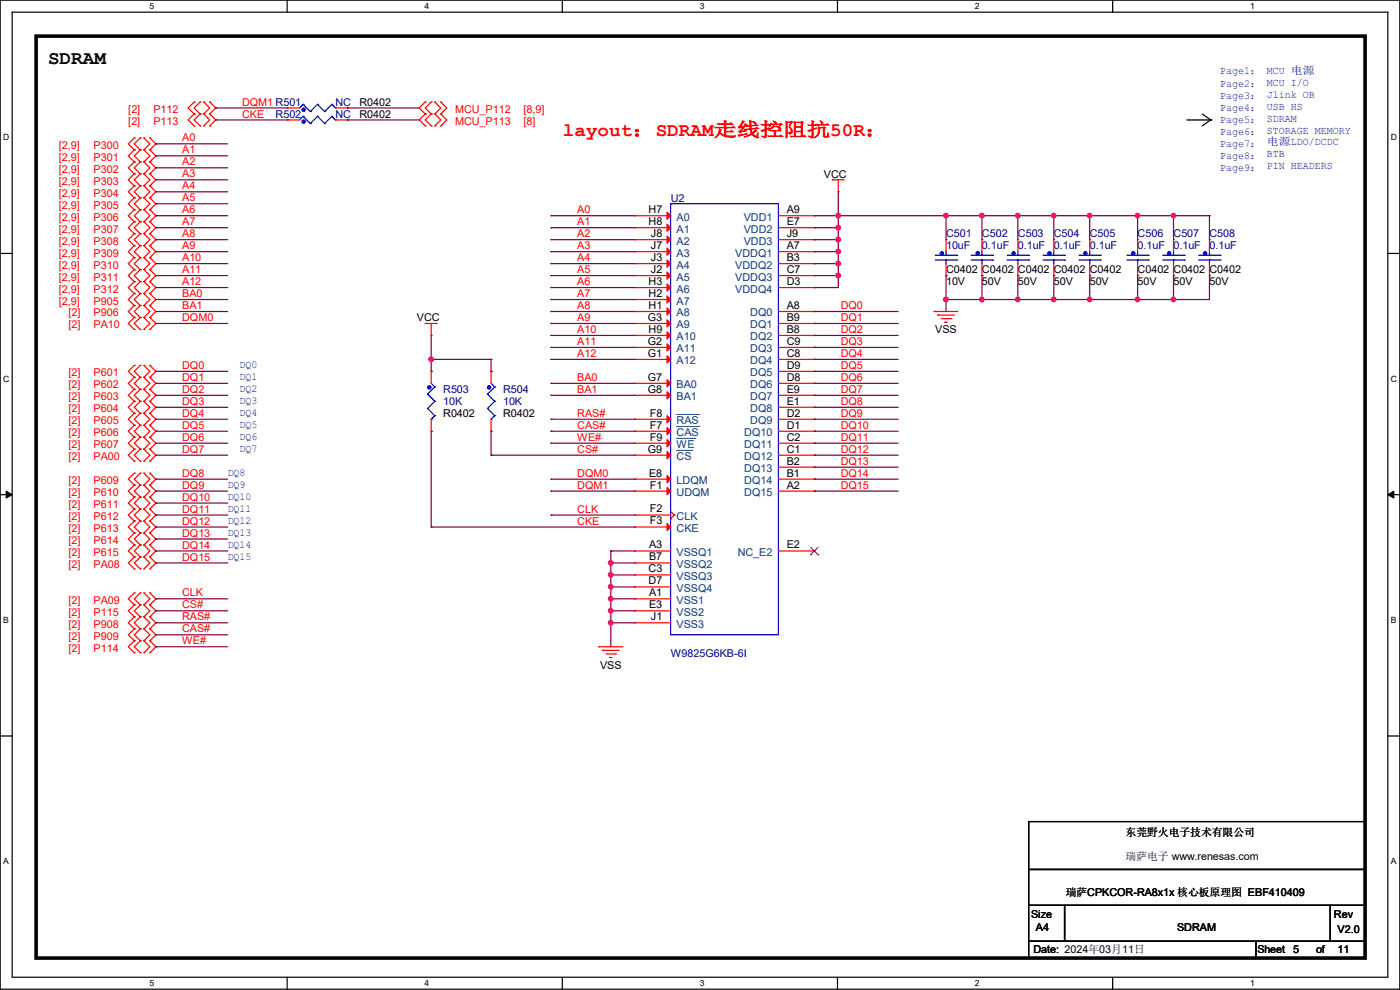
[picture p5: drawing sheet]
<svg xmlns="http://www.w3.org/2000/svg" width="297mm" height="210mm" viewBox="0 0 297 210" stroke-linecap="round" stroke-linejoin="round" font-family="sans-serif">
<path d="M0 0h297v209.8h-297zM2.6 2.6h291.8v204.7h-291.8z" fill="none" stroke="#000" stroke-width=".25"/>
<g fill="#fff">
<path d="M31.7 .3h1v2h-1z"/>
<path d="M31.7 207.6h1v1.9h-1z"/>
</g>
<path d="M60.9 0v2.6M60.9 207.3v2.5" fill="none" stroke="#000" stroke-width=".25"/>
<g fill="#fff">
<path d="M90.1 .3h1v2h-1z"/>
<path d="M90.1 207.6h1v1.9h-1z"/>
</g>
<path d="M119.3 0v2.6M119.3 207.3v2.5" fill="none" stroke="#000" stroke-width=".25"/>
<g fill="#fff">
<path d="M148.5 .3h.9v2h-.9z"/>
<path d="M148.5 207.6h.9v1.9h-.9z"/>
</g>
<path d="M177.7 0v2.6M177.7 207.3v2.5" fill="none" stroke="#000" stroke-width=".25"/>
<g fill="#fff">
<path d="M206.8 .3h1v2h-1z"/>
<path d="M206.8 207.6h1v1.9h-1z"/>
</g>
<path d="M236.1 0v2.6M236.1 207.3v2.5" fill="none" stroke="#000" stroke-width=".25"/>
<g fill="#fff">
<path d="M265.2 .3h1v2h-1z"/>
<path d="M265.2 207.6h1v1.9h-1z"/>
<path d="M.7 28.2h1.2v1.9h-1.2z"/>
<path d="M295.1 28.2h1.2v1.9h-1.2z"/>
<path d="M.7 79.3h1.2v2h-1.2z"/>
<path d="M295.1 79.3h1.2v2h-1.2z"/>
</g>
<path d="M0 53.8h2.6M294.4 53.8h2.6" fill="none" stroke="#000" stroke-width=".25"/>
<g fill="#fff">
<path d="M.7 130.5h1.2v2h-1.2z"/>
<path d="M295.1 130.5h1.1v2h-1.1z"/>
</g>
<path d="M0 104.9h2.6M294.4 104.9h2.6" fill="none" stroke="#000" stroke-width=".25"/>
<path d="M1.3 104.2l1.3 .7-1.3 .8zM294.4 104.9l1.3-.7v1.5z" fill="#000" stroke="#000" stroke-width=".21"/>
<g fill="#fff">
<path d="M.7 181.7h1.2v2h-1.2z"/>
<path d="M295.1 181.7h1.1v2h-1.1z"/>
</g>
<g fill="none" stroke="#000" stroke-width=".25">
<path d="M251.8 25.4h5M255.1 24.2l1.7 1.2M256.8 25.4h.1M256.8 25.4l-1.7 1.3M0 156.1h2.6M294.4 156.1h2.6M218.2 174.3h71.4v10.1h-71.4zM218.2 184.4h71.4v7.7h-71.4zM218.2 192.1h7.6v7.6h-7.6zM218.2 199.7h48.3v3.5h-48.3zM225.8 192.1h56.4v7.6h-56.4zM266.5 199.7h23.1v3.5h-23.1z"/>
<path d="M282.2 192.1h7.4v7.6h-7.4z"/>
</g>
<path d="M7.7 7.7h281.9v195.5h-281.9z" fill="none" stroke="#000" stroke-width=".76"/>
<g fill="none" stroke="#f00" stroke-width=".25">
<path d="M28.5 31.8h.1M28.5 34.3h.1M28.5 36.9h.1M28.5 39.4h.1M28.5 29.3h.1M28.5 31.8l-1.3 1.3 1.3 1.2M28.5 34.3l-1.3 1.3 1.3 1.3M28.5 36.9l-1.3 1.2 1.3 1.3M28.5 39.4l-1.3 1.3 1.3 1.3M28.5 29.3l-1.3 1.2 1.3 1.3M29.8 34.3h.1M29.8 31.8h.1"/>
<path d="M29.8 36.9h.1M29.8 39.4h.1M29.8 29.3h.1M29.8 31.8l-1.3 1.3 1.3 1.2M29.8 34.3l-1.3 1.3 1.3 1.3M29.8 36.9l-1.3 1.2 1.3 1.3M29.8 39.4l-1.3 1.3 1.3 1.3M29.8 29.3l-1.3 1.2 1.3 1.3M30.5 34.3h.1M30.5 31.8h.1M30.5 36.9h.1M30.5 39.4h.1"/>
<path d="M30.5 29.3h.1M30.5 31.8l1.3 1.3-1.3 1.2M30.5 34.3l1.3 1.3-1.3 1.3M30.5 36.9l1.3 1.2-1.3 1.3M30.5 39.4l1.3 1.3-1.3 1.3M30.5 29.3l1.3 1.2-1.3 1.3M31.8 31.8h.1M31.8 34.3h.1M31.8 36.9h.1M31.8 39.4h.1M31.8 29.3h.1M31.8 31.8l1.3 1.3-1.3 1.2"/>
<path d="M31.8 34.3l1.3 1.3-1.3 1.3M31.8 36.9l1.3 1.2-1.3 1.3M31.8 39.4l1.3 1.3-1.3 1.3M31.8 29.3l1.3 1.2-1.3 1.3M41.2 24.2h.1M41.2 26.7h.1M41.2 21.6h.1M41.2 21.6l-1.3 1.3 1.3 1.3M41.2 24.2l-1.3 1.2 1.3 1.3M42.5 26.7h.1M42.5 24.2h.1M42.5 21.6h.1"/>
<path d="M42.5 24.2l-1.3 1.2 1.3 1.3M42.5 21.6l-1.3 1.3 1.3 1.3M43.2 26.7h.1M43.2 24.2h.1M43.2 21.6h.1M43.2 21.6l1.3 1.3-1.3 1.3M43.2 24.2l1.3 1.2-1.3 1.3M44.5 24.2h.1M44.5 26.7h.1M44.5 21.6h.1M44.5 24.2l1.3 1.2-1.3 1.3M44.5 21.6l1.3 1.3-1.3 1.3"/>
<path d="M61 25.4h.1M61 22.9h.1M61 25.4h2.5M61 22.9h2.5M71.2 25.4h2.5M71.2 22.9h2.5M73.7 25.4h.1M73.7 22.9h.1M90.2 24.2h.1M90.2 26.7h.1M90.2 21.6h.1M90.2 21.6l-1.3 1.3 1.3 1.3"/>
<path d="M90.2 24.2l-1.3 1.2 1.3 1.3M91.5 26.7h.1M91.5 24.2h.1M91.5 21.6h.1M91.5 21.6l-1.3 1.3 1.3 1.3M91.5 24.2l-1.3 1.2 1.3 1.3M92.2 26.7h.1M92.2 24.2h.1M92.2 21.6h.1M92.2 24.2l1.3 1.2-1.3 1.3M92.2 21.6l1.3 1.3-1.3 1.3M93.5 24.2h.1"/>
<path d="M93.5 26.7h.1M93.5 21.6h.1M93.5 24.2l1.3 1.2-1.3 1.3M93.5 21.6l1.3 1.3-1.3 1.3M176.6 38.1h.1M176.6 38.1h2.5M177.8 38.1v2.6M28.5 42h.1M28.5 44.5h.1M28.5 47h.1M28.5 49.6h.1M28.5 52.1h.1"/>
<path d="M28.5 54.7h.1M28.5 57.2h.1M28.5 59.7h.1M28.5 42l-1.3 1.2 1.3 1.3M28.5 44.5l-1.3 1.3 1.3 1.2M28.5 47l-1.3 1.3 1.3 1.3M28.5 49.6l-1.3 1.2 1.3 1.3M28.5 52.1l-1.3 1.3 1.3 1.3M28.5 54.7l-1.3 1.2 1.3 1.3M28.5 57.2l-1.3 1.3 1.3 1.2M28.5 59.7l-1.3 1.3 1.3 1.3M29.8 42h.1"/>
<path d="M29.8 44.5h.1M29.8 47h.1M29.8 49.6h.1M29.8 52.1h.1M29.8 54.7h.1M29.8 57.2h.1M29.8 59.7h.1M29.8 42l-1.3 1.2 1.3 1.3M29.8 44.5l-1.3 1.3 1.3 1.2M29.8 47l-1.3 1.3 1.3 1.3M29.8 49.6l-1.3 1.2 1.3 1.3M29.8 52.1l-1.3 1.3 1.3 1.3"/>
<path d="M29.8 54.7l-1.3 1.2 1.3 1.3M29.8 57.2l-1.3 1.3 1.3 1.2M29.8 59.7l-1.3 1.3 1.3 1.3M30.5 42h.1M30.5 44.5h.1M30.5 47h.1M30.5 49.6h.1M30.5 52.1h.1M30.5 54.7h.1M30.5 57.2h.1M30.5 59.7h.1M30.5 42l1.3 1.2-1.3 1.3"/>
<path d="M30.5 44.5l1.3 1.3-1.3 1.2M30.5 47l1.3 1.3-1.3 1.3M30.5 49.6l1.3 1.2-1.3 1.3M30.5 52.1l1.3 1.3-1.3 1.3M30.5 54.7l1.3 1.2-1.3 1.3M30.5 57.2l1.3 1.3-1.3 1.2M30.5 59.7l1.3 1.3-1.3 1.3M31.8 42h.1M31.8 44.5h.1M31.8 47h.1M31.8 49.6h.1M31.8 52.1h.1"/>
<path d="M31.8 54.7h.1M31.8 57.2h.1M31.8 59.7h.1M31.8 42l1.3 1.2-1.3 1.3M31.8 44.5l1.3 1.3-1.3 1.2M31.8 47l1.3 1.3-1.3 1.3M31.8 49.6l1.3 1.2-1.3 1.3M31.8 52.1l1.3 1.3-1.3 1.3M31.8 54.7l1.3 1.2-1.3 1.3M31.8 57.2l1.3 1.3-1.3 1.2M31.8 59.7l1.3 1.3-1.3 1.3M134.7 45.8h.1"/>
<path d="M134.7 48.3h.1M134.7 50.8h.1M134.7 55.9h.1M134.7 58.5h.1M134.7 53.4h.1M134.7 55.9h7.6M134.7 53.4h7.6M134.7 58.5h7.6M134.7 45.8h7.6M134.7 48.3h7.6M134.7 50.8h7.6M165.1 55.9h7.7"/>
<path d="M165.1 53.4h7.7M165.1 58.5h7.7M165.1 45.8h7.7M165.1 48.3h7.7M165.1 50.8h7.7M172.8 55.9h.1M172.8 53.4h.1M172.8 58.5h.1M172.8 50.8h.1M172.8 48.3h.1M172.8 45.8h.1M177.8 40.7h.1"/>
<path d="M200.7 50.8h.1M200.7 58.5h.1M200.7 50.8v2.6M200.7 55.9v2.6M208.3 50.8h.1M208.3 58.5h.1M208.3 50.8v2.6M208.3 55.9v2.6M215.9 50.8h.1M215.9 58.5h.1M215.9 50.8v2.6M215.9 55.9v2.6"/>
<path d="M223.6 50.8h.1M223.6 58.5h.1M223.6 50.8v2.6M223.6 55.9v2.6M231.2 50.8h.1M231.2 58.5h.1M231.2 50.8v2.6M231.2 55.9v2.6M241.3 50.8h.1M241.3 58.5h.1M241.3 50.8v2.6M241.3 55.9v2.6"/>
<path d="M249 50.8h.1M249 58.5h.1M249 50.8v2.6M249 55.9v2.6M256.6 50.8h.1M256.6 58.5h.1M256.6 50.8v2.6M256.6 55.9v2.6M28.5 62.3h.1M28.5 64.8h.1M28.5 67.4h.1M28.5 69.9h.1"/>
<path d="M28.5 77.5h.1M28.5 62.3l-1.3 1.2 1.3 1.3M28.5 64.8l-1.3 1.3 1.3 1.3M28.5 67.4l-1.3 1.2 1.3 1.3M28.5 77.5l-1.3 1.3 1.3 1.3M29.8 64.8h.1M29.8 62.3h.1M29.8 67.4h.1M29.8 69.9h.1M29.8 77.5h.1M29.8 62.3l-1.3 1.2 1.3 1.3M29.8 64.8l-1.3 1.3 1.3 1.3"/>
<path d="M29.8 67.4l-1.3 1.2 1.3 1.3M29.8 77.5l-1.3 1.3 1.3 1.3M30.5 64.8h.1M30.5 62.3h.1M30.5 67.4h.1M30.5 69.9h.1M30.5 77.5h.1M30.5 62.3l1.3 1.2-1.3 1.3M30.5 64.8l1.3 1.3-1.3 1.3M30.5 67.4l1.3 1.2-1.3 1.3M30.5 77.5l1.3 1.3-1.3 1.3M31.8 62.3h.1"/>
<path d="M31.8 64.8h.1M31.8 67.4h.1M31.8 69.9h.1M31.8 77.5h.1M31.8 62.3l1.3 1.2-1.3 1.3M31.8 64.8l1.3 1.3-1.3 1.3M31.8 67.4l1.3 1.2-1.3 1.3M31.8 77.5l1.3 1.3-1.3 1.3M90.2 68.6h.1M90.2 68.6h2.6M91.5 71.2h.1M91.5 78.8h.1"/>
<path d="M91.5 68.6v2.6M91.5 78.8v2.5M104.2 78.8h.1M104.2 78.8v2.5M134.7 68.6h.1M134.7 66.1h.1M134.7 61h.1M134.7 63.5h.1M134.7 76.2h.1M134.7 71.2h.1M134.7 73.7h.1M134.7 66.1h7.6"/>
<path d="M134.7 68.6h7.6M134.7 61h7.6M134.7 63.5h7.6M134.7 76.2h7.6M134.7 71.2h7.6M134.7 73.7h7.6M165.1 66.1h7.7M165.1 68.6h7.7M165.1 61h7.7M165.1 76.2h7.7M165.1 71.2h7.7M165.1 73.7h7.7"/>
<path d="M165.1 78.8h7.7M172.8 61h.1M172.8 66.1h.1M172.8 68.6h.1M172.8 71.2h.1M172.8 73.7h.1M172.8 76.2h.1M172.8 78.8h.1M198.2 66.1h.1M198.2 66.1h5M198.9 66.8h.1M198.9 66.8h3.6"/>
<path d="M199.7 67.6h2M200.4 68.4h.1M200.4 68.4h.6M201.7 67.6h.1M28.5 80.1h.1M28.5 95.3h.1M28.5 97.8h.1M28.5 82.6h.1M28.5 85.1h.1M28.5 87.7h.1M28.5 90.2h.1M28.5 92.8h.1"/>
<path d="M28.5 95.3l-1.3 1.3 1.3 1.2M28.5 80.1l-1.3 1.2 1.3 1.3M28.5 82.6l-1.3 1.3 1.3 1.2M28.5 85.1l-1.3 1.3 1.3 1.3M28.5 87.7l-1.3 1.2 1.3 1.3M28.5 90.2l-1.3 1.3 1.3 1.3M28.5 92.8l-1.3 1.2 1.3 1.3M29.8 80.1h.1M29.8 97.8h.1M29.8 95.3h.1M29.8 82.6h.1M29.8 85.1h.1"/>
<path d="M29.8 87.7h.1M29.8 90.2h.1M29.8 92.8h.1M29.8 95.3l-1.3 1.3 1.3 1.2M29.8 80.1l-1.3 1.2 1.3 1.3M29.8 82.6l-1.3 1.3 1.3 1.2M29.8 85.1l-1.3 1.3 1.3 1.3M29.8 87.7l-1.3 1.2 1.3 1.3M29.8 90.2l-1.3 1.3 1.3 1.3M29.8 92.8l-1.3 1.2 1.3 1.3M30.5 80.1h.1M30.5 97.8h.1"/>
<path d="M30.5 95.3h.1M30.5 82.6h.1M30.5 85.1h.1M30.5 87.7h.1M30.5 90.2h.1M30.5 92.8h.1M30.5 95.3l1.3 1.3-1.3 1.2M30.5 80.1l1.3 1.2-1.3 1.3M30.5 82.6l1.3 1.3-1.3 1.2M30.5 85.1l1.3 1.3-1.3 1.3M30.5 87.7l1.3 1.2-1.3 1.3M30.5 90.2l1.3 1.3-1.3 1.3"/>
<path d="M30.5 92.8l1.3 1.2-1.3 1.3M31.8 80.1h.1M31.8 95.3h.1M31.8 97.8h.1M31.8 82.6h.1M31.8 85.1h.1M31.8 87.7h.1M31.8 90.2h.1M31.8 92.8h.1M31.8 95.3l1.3 1.3-1.3 1.2M31.8 80.1l1.3 1.2-1.3 1.3M31.8 82.6l1.3 1.3-1.3 1.2"/>
<path d="M31.8 85.1l1.3 1.3-1.3 1.3M31.8 87.7l1.3 1.2-1.3 1.3M31.8 90.2l1.3 1.3-1.3 1.3M31.8 92.8l1.3 1.2-1.3 1.3M91.5 91.5h.1M91.5 88.9v2.6M104.2 91.5h.1M104.2 88.9v2.6M134.7 96.6h.1M134.7 81.3h.1M134.7 91.5h.1M134.7 83.9h.1"/>
<path d="M134.7 88.9h.1M134.7 94h.1M134.7 96.6h7.6M134.7 81.3h7.6M134.7 91.5h7.6M134.7 83.9h7.6M134.7 88.9h7.6M134.7 94h7.6M165.1 96.6h7.7M165.1 81.3h7.7M165.1 91.5h7.7M165.1 83.9h7.7"/>
<path d="M165.1 88.9h7.7M165.1 94h7.7M165.1 86.4h7.7M165.1 99.1h7.7M172.8 81.3h.1M172.8 83.9h.1M172.8 86.4h.1M172.8 88.9h.1M172.8 91.5h.1M172.8 94h.1M172.8 96.6h.1M172.8 99.1h.1"/>
<path d="M28.5 100.4h.1M28.5 102.9h.1M28.5 118.2h.1M28.5 105.5h.1M28.5 108h.1M28.5 110.5h.1M28.5 113.1h.1M28.5 115.6h.1M28.5 100.4l-1.3 1.2 1.3 1.3M28.5 118.2l-1.3 1.2 1.3 1.3M28.5 102.9l-1.3 1.3 1.3 1.3M28.5 105.5l-1.3 1.2 1.3 1.3"/>
<path d="M28.5 108l-1.3 1.3 1.3 1.2M28.5 110.5l-1.3 1.3 1.3 1.3M28.5 113.1l-1.3 1.2 1.3 1.3M28.5 115.6l-1.3 1.3 1.3 1.3M29.8 102.9h.1M29.8 100.4h.1M29.8 118.2h.1M29.8 105.5h.1M29.8 108h.1M29.8 110.5h.1M29.8 113.1h.1M29.8 115.6h.1"/>
<path d="M29.8 100.4l-1.3 1.2 1.3 1.3M29.8 118.2l-1.3 1.2 1.3 1.3M29.8 102.9l-1.3 1.3 1.3 1.3M29.8 105.5l-1.3 1.2 1.3 1.3M29.8 108l-1.3 1.3 1.3 1.2M29.8 110.5l-1.3 1.3 1.3 1.3M29.8 113.1l-1.3 1.2 1.3 1.3M29.8 115.6l-1.3 1.3 1.3 1.3M30.5 102.9h.1M30.5 100.4h.1M30.5 118.2h.1M30.5 105.5h.1"/>
<path d="M30.5 108h.1M30.5 110.5h.1M30.5 113.1h.1M30.5 115.6h.1M30.5 100.4l1.3 1.2-1.3 1.3M30.5 118.2l1.3 1.2-1.3 1.3M30.5 102.9l1.3 1.3-1.3 1.3M30.5 105.5l1.3 1.2-1.3 1.3M30.5 108l1.3 1.3-1.3 1.2M30.5 110.5l1.3 1.3-1.3 1.3M30.5 113.1l1.3 1.2-1.3 1.3M30.5 115.6l1.3 1.3-1.3 1.3"/>
<path d="M31.8 100.4h.1M31.8 102.9h.1M31.8 118.2h.1M31.8 105.5h.1M31.8 108h.1M31.8 110.5h.1M31.8 113.1h.1M31.8 115.6h.1M31.8 100.4l1.3 1.2-1.3 1.3M31.8 118.2l1.3 1.2-1.3 1.3M31.8 102.9l1.3 1.3-1.3 1.3M31.8 105.5l1.3 1.2-1.3 1.3"/>
<path d="M31.8 108l1.3 1.3-1.3 1.2M31.8 110.5l1.3 1.3-1.3 1.3M31.8 113.1l1.3 1.2-1.3 1.3M31.8 115.6l1.3 1.3-1.3 1.3M134.7 111.8h.1M134.7 109.3h.1M134.7 116.9h.1M134.7 119.4h.1M134.7 104.2h.1M134.7 101.6h.1M134.7 111.8h7.6M134.7 116.9h7.6"/>
<path d="M134.7 109.3h7.6M134.7 119.4h7.6M134.7 104.2h7.6M134.7 101.6h7.6M142.3 110h.1M142.3 108.5l.7 .8M143 109.3h.1M143 109.3l-.7 .7M165.1 116.9h7.7M165.1 104.2h7.7M165.1 101.6h7.7M172.8 116.9h.1"/>
<path d="M172.8 101.6h.1M172.8 104.2h.1M28.5 125.8h.1M28.5 128.3h.1M28.5 130.9h.1M28.5 133.4h.1M28.5 135.9h.1M28.5 138.5h.1M28.5 120.7h.1M28.5 125.8l-1.3 1.2 1.3 1.3M28.5 128.3l-1.3 1.3 1.3 1.3M28.5 130.9l-1.3 1.2 1.3 1.3"/>
<path d="M28.5 133.4l-1.3 1.3 1.3 1.2M28.5 135.9l-1.3 1.3 1.3 1.3M29.8 128.3h.1M29.8 125.8h.1M29.8 130.9h.1M29.8 133.4h.1M29.8 135.9h.1M29.8 138.5h.1M29.8 120.7h.1M29.8 125.8l-1.3 1.2 1.3 1.3M29.8 128.3l-1.3 1.3 1.3 1.3M29.8 130.9l-1.3 1.2 1.3 1.3"/>
<path d="M29.8 133.4l-1.3 1.3 1.3 1.2M29.8 135.9l-1.3 1.3 1.3 1.3M30.5 128.3h.1M30.5 125.8h.1M30.5 130.9h.1M30.5 133.4h.1M30.5 135.9h.1M30.5 138.5h.1M30.5 120.7h.1M30.5 125.8l1.3 1.2-1.3 1.3M30.5 128.3l1.3 1.3-1.3 1.3M30.5 130.9l1.3 1.2-1.3 1.3"/>
<path d="M30.5 133.4l1.3 1.3-1.3 1.2M30.5 135.9l1.3 1.3-1.3 1.3M31.8 125.8h.1M31.8 128.3h.1M31.8 130.9h.1M31.8 133.4h.1M31.8 135.9h.1M31.8 138.5h.1M31.8 120.7h.1M31.8 125.8l1.3 1.2-1.3 1.3M31.8 128.3l1.3 1.3-1.3 1.3M31.8 130.9l1.3 1.2-1.3 1.3"/>
<path d="M31.8 133.4l1.3 1.3-1.3 1.2M31.8 135.9l1.3 1.3-1.3 1.3M127 137.2h.1M127 137.2h5.1M127.8 138h.1M127.8 138h3.6M128.6 138.7h2M129.3 139.5h.1M129.3 139.5h.5M130.6 138.7h.1M134.7 129.6h.1M134.7 132.1h.1"/>
<path d="M134.7 127h.1M134.7 122h.1M134.7 124.5h.1M134.7 129.6h7.6M134.7 132.1h7.6M134.7 127h7.6M134.7 122h7.6M134.7 124.5h7.6"/>
</g>
<g fill="none" stroke="#00f" stroke-width=".25">
<path d="M64.3 24.7h.1M64.3 22.1h.1M64.3 24.7l-.8 .7M64.3 24.7l1.5 1.5M64.3 22.1l-.8 .8M64.3 22.1l1.5 1.6M65.8 26.2h.1M65.8 23.7h.1M67.4 24.7h.1M67.4 22.1h.1M67.4 24.7l-1.6 1.5M67.4 24.7l1.5 1.5"/>
<path d="M67.4 22.1l-1.6 1.6M67.4 22.1l1.5 1.6M68.9 26.2h.1M68.9 23.7h.1M70.4 24.7h.1M70.4 22.1h.1M70.4 24.7l-1.5 1.5M70.4 24.7l.8 .7M70.4 22.1l-1.5 1.6M70.4 22.1l.8 .8M71.2 25.4h.1M71.2 22.9h.1"/>
<path d="M142.3 43.2h22.8v91.5h-22.8zM198.4 55.2h4.6M198.4 54.1h4.6M200.7 55.2h.1M200.7 54.1h.1M200.7 53.4v.7M200.7 55.2v.7M203 55.2h.1M203 54.1h.1M206 55.2h4.6M206 54.1h4.6M208.3 55.2h.1"/>
<path d="M208.3 54.1h.1M208.3 53.4v.7M208.3 55.2v.7M210.6 55.2h.1M210.6 54.1h.1M213.7 55.2h4.5M213.7 54.1h4.5M215.9 55.2h.1M215.9 54.1h.1M215.9 53.4v.7M215.9 55.2v.7M218.2 55.2h.1"/>
<path d="M218.2 54.1h.1M221.3 55.2h4.5M221.3 54.1h4.5M223.6 55.2h.1M223.6 54.1h.1M223.6 53.4v.7M223.6 55.2v.7M225.8 55.2h.1M225.8 54.1h.1M228.9 55.2h4.6M228.9 54.1h4.6M231.2 55.2h.1"/>
<path d="M231.2 54.1h.1M231.2 53.4v.7M231.2 55.2v.7M233.5 55.2h.1M233.5 54.1h.1M239.1 55.2h4.5M239.1 54.1h4.5M241.3 55.2h.1M241.3 54.1h.1M241.3 53.4v.7M241.3 55.2v.7M243.6 55.2h.1"/>
<path d="M243.6 54.1h.1M246.7 55.2h4.5M246.7 54.1h4.5M249 55.2h.1M249 54.1h.1M249 53.4v.7M249 55.2v.7M251.2 55.2h.1M251.2 54.1h.1M254.3 55.2h4.6M254.3 54.1h4.6M256.6 55.2h.1"/>
<path d="M256.6 54.1h.1M256.6 53.4v.7M256.6 55.2v.7M258.9 55.2h.1M258.9 54.1h.1M90.7 83.6h.1M90.7 86.7h.1M90.7 83.6l1.5 1.5M90.7 86.7l1.5 1.5M91.5 88.9h.1M91.5 81.3l.7 .8M92.2 82.1h.1"/>
<path d="M92.2 85.1h.1M92.2 88.2h.1M92.2 82.1l-1.5 1.5M92.2 85.1l-1.5 1.6M92.2 88.2l-.7 .7M103.4 83.6h.1M103.4 86.7h.1M103.4 83.6l1.5 1.5M103.4 86.7l1.5 1.5M104.2 88.9h.1M104.2 81.3l.7 .8M104.9 82.1h.1"/>
<path d="M104.9 85.1h.1M104.9 88.2h.1M104.9 82.1l-1.5 1.5M104.9 85.1l-1.5 1.6M104.9 88.2l-.7 .7"/>
</g>
<g fill="#00f" stroke="#00f" stroke-width=".25">
<circle cx="215" cy="53.7" r=".36"/>
<circle cx="64.4" cy="25.8" r=".36"/>
<circle cx="222.7" cy="53.7" r=".36"/>
<circle cx="103.8" cy="82.2" r=".36"/>
<circle cx="199.8" cy="53.7" r=".36"/>
<circle cx="207.4" cy="53.7" r=".36"/>
<circle cx="91.1" cy="82.2" r=".36"/>
<circle cx="230.3" cy="53.7" r=".36"/>
<circle cx="240.4" cy="53.7" r=".36"/>
<circle cx="255.7" cy="53.7" r=".36"/>
<circle cx="248.1" cy="53.7" r=".36"/>
<circle cx="64.4" cy="23.3" r=".36"/>
</g>
<g fill="#f00" stroke="#f00" stroke-width=".25">
<path d="M141.5 95.8l.8 .8-.8 .7z"/>
<path d="M141.5 67.9l.8 .7-.8 .8z"/>
<path d="M141.5 65.3l.8 .8-.8 .7z"/>
<path d="M141.5 80.6l.8 .7-.8 .8z"/>
<path d="M141.5 60.2l.8 .8-.8 .8z"/>
<path d="M141.5 111l.8 .8-.8 .8z"/>
<path d="M141.5 62.8l.8 .7-.8 .8z"/>
<path d="M141.5 90.7l.8 .8-.8 .7z"/>
<path d="M141.5 83.1l.8 .8-.8 .7z"/>
<path d="M141.5 88.2l.8 .7-.8 .8z"/>
<path d="M141.5 75.5l.8 .7-.8 .8z"/>
<path d="M141.5 45l.8 .8-.8 .7z"/>
<path d="M141.5 47.5l.8 .8-.8 .8z"/>
<path d="M141.5 50.1l.8 .7-.8 .8z"/>
<path d="M141.5 55.2l.8 .7-.8 .8z"/>
<path d="M141.5 57.7l.8 .8-.8 .7z"/>
<path d="M141.5 93.3l.8 .7-.8 .8z"/>
<path d="M141.5 70.4l.8 .8-.8 .7z"/>
<path d="M141.5 72.9l.8 .8-.8 .8z"/>
<path d="M141.5 52.6l.8 .8-.8 .7z"/>
<path d="M141.5 103.4l.8 .8-.8 .7z"/>
<path d="M141.5 100.9l.8 .7-.8 .8z"/>
</g>
<path d="M143.6 95.5h3.1M143.6 90.5h4.7M143.6 87.9h4.7M143.6 93h3.8M146.7 95.5h.1M147.4 93h.1M148.3 90.5h.1M148.3 87.9h.1" fill="none" stroke="#004080" stroke-width=".21"/>
<path d="M172 117.7h.1M172 116.1l1.6 1.6M173.5 116.1l-1.5 1.6M173.6 117.7h.1" fill="none" stroke="#804000" stroke-width=".21"/>
<g fill="none" stroke="#800040" stroke-width=".25">
<path d="M33.1 33.1h.1M33.1 35.6h.1M33.1 38.1h.1M33.1 30.5h.1M33.1 33.1h15.2M33.1 35.6h15.2M33.1 38.1h15.2M33.1 30.5h15.2M45.8 25.4h.1M45.8 22.9h.1M45.8 25.4h15.2M45.8 22.9h15.2"/>
<path d="M73.7 22.9h.1M73.7 25.4h.1M73.7 25.4h15.2M73.7 22.9h15.2M33.1 40.7h.1M33.1 43.2h.1M33.1 45.8h.1M33.1 48.3h.1M33.1 50.8h.1M33.1 53.4h.1M33.1 55.9h.1M33.1 58.5h.1"/>
<path d="M33.1 45.8h15.2M33.1 40.7h15.2M33.1 43.2h15.2M33.1 48.3h15.2M33.1 50.8h15.2M33.1 53.4h15.2M33.1 55.9h15.2M33.1 58.5h15.2M116.9 45.8h.1M116.9 48.3h.1M116.9 53.4h.1M116.9 50.8h.1"/>
<path d="M116.9 55.9h.1M116.9 58.5h.1M116.9 45.8h17.8M116.9 48.3h17.8M116.9 50.8h17.8M116.9 53.4h17.8M116.9 55.9h17.8M116.9 58.5h17.8M172.8 58.5h.1M172.8 55.9h.1M172.8 53.4h.1M172.8 50.8h.1"/>
<path d="M172.8 48.3h.1M172.8 45.8h.1M172.8 45.8h83.8M172.8 48.3h5M172.8 50.8h5M172.8 53.4h5M172.8 55.9h5M172.8 58.5h5M177.8 45.8h.1M177.8 58.5h.1M177.8 55.9h.1M177.8 53.4h.1"/>
<path d="M177.8 50.8h.1M177.8 48.3h.1M177.8 40.7v20.3h-5M200.7 45.8h.1M200.7 58.5h.1M200.7 45.8v5M200.7 58.5v7.6M208.3 45.8h.1M208.3 58.5h.1M208.3 45.8v5M208.3 58.5v5M215.9 45.8h.1"/>
<path d="M215.9 58.5h.1M215.9 45.8v5M215.9 58.5v5M223.6 45.8h.1M223.6 58.5h.1M223.6 45.8v5M223.6 58.5v5M231.2 45.8h.1M231.2 58.5h.1M231.2 45.8v5M231.2 58.5v5M241.3 45.8h.1"/>
<path d="M241.3 58.5h.1M241.3 45.8v5M241.3 58.5v5M249 45.8h.1M249 58.5h.1M249 45.8v5M249 58.5v5M256.6 45.8h.1M256.6 58.5h.1M256.6 58.5v5h-55.9M256.6 45.8v5M33.1 61h.1"/>
<path d="M33.1 63.5h.1M33.1 66.1h.1M33.1 68.6h.1M33.1 78.8h.1M33.1 63.5h15.2M33.1 61h15.2M33.1 66.1h15.2M33.1 68.6h15.2M33.1 78.8h15.2M91.5 76.2h.1M91.5 78.8h.1M91.5 76.2h12.7"/>
<path d="M91.5 71.2v7.6M104.2 76.2h.1M104.2 78.8h.1M104.2 76.2v2.6M116.9 63.5h.1M116.9 61h.1M116.9 66.1h.1M116.9 68.6h.1M116.9 73.7h.1M116.9 71.2h.1M116.9 76.2h.1M116.9 63.5h17.8"/>
<path d="M116.9 61h17.8M116.9 66.1h17.8M116.9 68.6h17.8M116.9 73.7h17.8M116.9 71.2h17.8M116.9 76.2h17.8M172.8 66.1h.1M172.8 68.6h.1M172.8 73.7h.1M172.8 71.2h.1M172.8 76.2h.1M172.8 78.8h.1"/>
<path d="M172.8 61h.1M172.8 66.1h17.7M172.8 68.6h17.7M172.8 78.8h17.7M172.8 73.7h17.7M172.8 71.2h17.7M172.8 76.2h17.7M200.7 63.5h.1M208.3 63.5h.1M215.9 63.5h.1M223.6 63.5h.1M231.2 63.5h.1"/>
<path d="M241.3 63.5h.1M249 63.5h.1M33.1 94h.1M33.1 96.6h.1M33.1 88.9h.1M33.1 83.9h.1M33.1 91.5h.1M33.1 81.3h.1M33.1 86.4h.1M33.1 94h15.2M33.1 96.6h15.2M33.1 88.9h15.2"/>
<path d="M33.1 83.9h15.2M33.1 91.5h15.2M33.1 81.3h15.2M33.1 86.4h15.2M91.5 91.5h.1M91.5 91.5v20.3M104.2 96.6h.1M104.2 91.5h.1M104.2 96.6h30.5M104.2 91.5v5.1M116.9 83.9h.1M116.9 81.3h.1"/>
<path d="M116.9 88.9h.1M116.9 91.5h.1M116.9 94h.1M116.9 94h17.8M116.9 88.9h17.8M116.9 83.9h17.8M116.9 91.5h17.8M116.9 81.3h17.8M172.8 83.9h.1M172.8 81.3h.1M172.8 86.4h.1M172.8 88.9h.1"/>
<path d="M172.8 94h.1M172.8 91.5h.1M172.8 96.6h.1M172.8 99.1h.1M172.8 94h17.7M172.8 96.6h17.7M172.8 88.9h17.7M172.8 83.9h17.7M172.8 91.5h17.7M172.8 81.3h17.7M172.8 86.4h17.7M172.8 99.1h17.7"/>
<path d="M33.1 101.6h.1M33.1 104.2h.1M33.1 106.7h.1M33.1 109.3h.1M33.1 111.8h.1M33.1 114.3h.1M33.1 116.9h.1M33.1 119.4h.1M33.1 101.6h15.2M33.1 104.2h15.2M33.1 106.7h15.2M33.1 109.3h15.2"/>
<path d="M33.1 111.8h15.2M33.1 114.3h15.2M33.1 116.9h15.2M33.1 119.4h15.2M91.5 111.8h.1M91.5 111.8h43.2M116.9 101.6h.1M116.9 104.2h.1M116.9 109.3h.1M116.9 101.6h17.8M116.9 104.2h17.8M116.9 109.3h17.8"/>
<path d="M129.6 116.9h.1M129.6 119.4h.1M129.6 116.9h5.1M129.6 119.4h5.1M129.6 116.9v20.3M172.8 104.2h.1M172.8 101.6h.1M172.8 101.6h17.7M172.8 104.2h17.7M33.1 127h.1M33.1 129.6h.1M33.1 132.1h.1"/>
<path d="M33.1 134.7h.1M33.1 137.2h.1M33.1 127h15.2M33.1 129.6h15.2M33.1 132.1h15.2M33.1 134.7h15.2M33.1 137.2h15.2M129.6 122h.1M129.6 124.5h.1M129.6 127h.1M129.6 129.6h.1M129.6 132.1h.1"/>
<path d="M129.6 127h5.1M129.6 129.6h5.1M129.6 132.1h5.1M129.6 122h5.1M129.6 124.5h5.1"/>
</g>
<g fill="#f0f" stroke="#f0f" stroke-width=".25">
<circle cx="241.3" cy="45.7" r=".49"/>
<circle cx="248.9" cy="63.5" r=".49"/>
<circle cx="241.3" cy="63.5" r=".49"/>
<circle cx="248.9" cy="45.7" r=".49"/>
<circle cx="177.8" cy="45.7" r=".49"/>
<circle cx="200.7" cy="45.7" r=".49"/>
<circle cx="200.7" cy="63.5" r=".49"/>
<circle cx="215.9" cy="45.7" r=".49"/>
<circle cx="208.3" cy="45.7" r=".49"/>
<circle cx="231.2" cy="45.7" r=".49"/>
<circle cx="223.5" cy="45.7" r=".49"/>
<circle cx="215.9" cy="63.5" r=".49"/>
<circle cx="208.3" cy="63.5" r=".49"/>
<circle cx="231.2" cy="63.5" r=".49"/>
<circle cx="223.5" cy="63.5" r=".49"/>
<circle cx="177.8" cy="58.4" r=".49"/>
<circle cx="177.8" cy="55.9" r=".49"/>
<circle cx="177.8" cy="53.4" r=".49"/>
<circle cx="177.8" cy="50.8" r=".49"/>
<circle cx="177.8" cy="48.3" r=".49"/>
<circle cx="129.6" cy="124.5" r=".49"/>
<circle cx="129.6" cy="121.9" r=".49"/>
<circle cx="129.6" cy="129.6" r=".49"/>
<circle cx="129.6" cy="127" r=".49"/>
<circle cx="129.6" cy="132.1" r=".49"/>
<circle cx="129.6" cy="119.4" r=".49"/>
<circle cx="91.5" cy="76.2" r=".49"/>
</g>
<text font-size="4.1" x="10.2" y="13.6">SDRAM</text>
<text font-size="4.1" fill="#f00" x="119.4" y="28.9">layout：SDRAM走线控阻抗50R：</text>
<g font-size="2.3" fill="#00f">
<text x="258.9" y="15.6">Page1： MCU 电源</text>
<text x="258.9" y="21">Page3： Jlink OB</text>
<text x="258.9" y="18.4">Page2： MCU I/O</text>
<text x="258.9" y="23.5">Page4： USB HS</text>
<text x="258.9" y="26">Page5： SDRAM</text>
<text x="258.9" y="28.6">Page6： STORAGE MEMORY</text>
<text x="258.9" y="33.7">Page8： BTB</text>
<text x="258.9" y="31.1">Page7： 电源LDO/DCDC</text>
<text x="258.9" y="36.2">Page9： PIN HEADERS</text>
<text x="50.8" y="78.1">DQ0</text>
<text x="50.8" y="80.6">DQ1</text>
<text x="50.8" y="83.2">DQ2</text>
<text x="50.8" y="85.7">DQ3</text>
<text x="50.8" y="88.3">DQ4</text>
<text x="50.8" y="90.8">DQ5</text>
<text x="50.8" y="93.3">DQ6</text>
<text x="50.8" y="95.9">DQ7</text>
<text x="48.3" y="101">DQ8</text>
<text x="48.3" y="103.5">DQ9</text>
<text x="48.3" y="106">DQ10</text>
<text x="48.3" y="108.6">DQ11</text>
<text x="48.3" y="111.1">DQ12</text>
<text x="48.3" y="113.7">DQ13</text>
<text x="48.3" y="116.2">DQ14</text>
<text x="48.3" y="118.7">DQ15</text>
</g>
<g font-size="2.3" fill="#f00">
<text x="27.2" y="24">[2]</text>
<text x="32.6" y="24">P112</text>
<text x="51.4" y="22.4">DQM1 R501</text>
<text x="96.6" y="24">MCU_P112</text>
<text x="111" y="24">[8,9]</text>
<text x="27.2" y="26.5">[2]</text>
<text x="32.6" y="26.5">P113</text>
<text x="51.4" y="24.9">CKE</text>
<text x="96.6" y="26.5">MCU_P113</text>
<text x="111" y="26.5">[8]</text>
<text x="12.5" y="34.1">[2,9]</text>
<text x="12.5" y="31.6">[2,9]</text>
<text x="19.9" y="34.1">P301</text>
<text x="19.9" y="31.6">P300</text>
<text x="38.7" y="32.6">A1</text>
<text x="38.7" y="35.1">A2</text>
<text x="38.7" y="30">A0</text>
<text x="12.5" y="36.7">[2,9]</text>
<text x="12.5" y="39.2">[2,9]</text>
<text x="12.5" y="41.7">[2,9]</text>
<text x="19.9" y="36.7">P302</text>
<text x="19.9" y="39.2">P303</text>
<text x="19.9" y="41.7">P304</text>
<text x="38.7" y="37.6">A3</text>
<text x="38.7" y="40.2">A4</text>
<text x="12.5" y="44.3">[2,9]</text>
<text x="12.5" y="46.8">[2,9]</text>
<text x="19.9" y="44.3">P305</text>
<text x="19.9" y="46.8">P306</text>
<text x="38.7" y="42.7">A5</text>
<text x="38.7" y="45.3">A6</text>
<text x="38.7" y="47.8">A7</text>
<text x="122.5" y="45.3">A0</text>
<text x="122.5" y="47.8">A1</text>
<text x="12.5" y="49.4">[2,9]</text>
<text x="12.5" y="51.9">[2,9]</text>
<text x="19.9" y="49.4">P307</text>
<text x="19.9" y="51.9">P308</text>
<text x="38.7" y="50.3">A8</text>
<text x="38.7" y="52.9">A9</text>
<text x="122.5" y="52.9">A3</text>
<text x="122.5" y="50.3">A2</text>
<text x="12.5" y="54.4">[2,9]</text>
<text x="12.5" y="57">[2,9]</text>
<text x="12.5" y="59.5">[2,9]</text>
<text x="19.9" y="54.4">P309</text>
<text x="19.9" y="57">P310</text>
<text x="19.9" y="59.5">P311</text>
<text x="38.7" y="55.4">A10</text>
<text x="38.7" y="58">A11</text>
<text x="122.5" y="55.4">A4</text>
<text x="122.5" y="58">A5</text>
<text x="12.5" y="64.6">[2,9]</text>
<text x="12.5" y="62.1">[2,9]</text>
<text x="19.9" y="64.6">P905</text>
<text x="19.9" y="62.1">P312</text>
<text x="38.7" y="60.5">A12</text>
<text x="38.7" y="63">BA0</text>
<text x="38.7" y="65.6">BA1</text>
<text x="122.5" y="63">A7</text>
<text x="122.5" y="60.5">A6</text>
<text x="122.5" y="65.6">A8</text>
<text x="178.4" y="65.6">DQ0</text>
<text x="14.5" y="67.1">[2]</text>
<text x="14.5" y="69.7">[2]</text>
<text x="19.9" y="67.1">P906</text>
<text x="19.9" y="69.7">PA10</text>
<text x="38.7" y="68.1">DQM0</text>
<text x="122.5" y="68.1">A9</text>
<text x="122.5" y="70.7">A10</text>
<text x="178.4" y="68.1">DQ1</text>
<text x="178.4" y="70.7">DQ2</text>
<text x="122.5" y="73.2">A11</text>
<text x="122.5" y="75.7">A12</text>
<text x="178.4" y="73.2">DQ3</text>
<text x="178.4" y="75.7">DQ4</text>
<text x="14.5" y="79.8">[2]</text>
<text x="14.5" y="82.4">[2]</text>
<text x="19.9" y="79.8">P601</text>
<text x="19.9" y="82.4">P602</text>
<text x="38.7" y="83.4">DQ2</text>
<text x="38.7" y="78.3">DQ0</text>
<text x="38.7" y="80.8">DQ1</text>
<text x="122.5" y="83.4">BA1</text>
<text x="122.5" y="80.8">BA0</text>
<text x="178.4" y="78.3">DQ5</text>
<text x="178.4" y="83.4">DQ7</text>
<text x="178.4" y="80.8">DQ6</text>
<text x="14.5" y="84.9">[2]</text>
<text x="14.5" y="87.5">[2]</text>
<text x="19.9" y="84.9">P603</text>
<text x="19.9" y="87.5">P604</text>
<text x="38.7" y="88.4">DQ4</text>
<text x="38.7" y="85.9">DQ3</text>
<text x="122.5" y="88.4">RAS#</text>
<text x="178.4" y="85.9">DQ8</text>
<text x="178.4" y="88.4">DQ9</text>
<text x="14.5" y="90">[2]</text>
<text x="14.5" y="92.5">[2]</text>
<text x="14.5" y="95.1">[2]</text>
<text x="19.9" y="90">P605</text>
<text x="19.9" y="92.5">P606</text>
<text x="19.9" y="95.1">P607</text>
<text x="38.7" y="93.5">DQ6</text>
<text x="38.7" y="91">DQ5</text>
<text x="122.5" y="91">CAS#</text>
<text x="122.5" y="93.5">WE#</text>
<text x="178.4" y="93.5">DQ11</text>
<text x="178.4" y="91">DQ10</text>
<text x="14.5" y="97.6">[2]</text>
<text x="19.9" y="97.6">PA00</text>
<text x="38.7" y="96.1">DQ7</text>
<text x="38.7" y="101.1">DQ8</text>
<text x="122.5" y="96.1">CS#</text>
<text x="122.5" y="101.1">DQM0</text>
<text x="178.4" y="96.1">DQ12</text>
<text x="178.4" y="98.6">DQ13</text>
<text x="178.4" y="101.1">DQ14</text>
<text x="14.5" y="102.7">[2]</text>
<text x="14.5" y="105.2">[2]</text>
<text x="14.5" y="107.8">[2]</text>
<text x="19.9" y="102.7">P609</text>
<text x="19.9" y="105.2">P610</text>
<text x="19.9" y="107.8">P611</text>
<text x="38.7" y="103.7">DQ9</text>
<text x="38.7" y="106.2">DQ10</text>
<text x="122.5" y="103.7">DQM1</text>
<text x="178.4" y="103.7">DQ15</text>
<text x="14.5" y="110.3">[2]</text>
<text x="14.5" y="112.9">[2]</text>
<text x="19.9" y="110.3">P612</text>
<text x="19.9" y="112.9">P613</text>
<text x="38.7" y="108.8">DQ11</text>
<text x="38.7" y="111.3">DQ12</text>
<text x="38.7" y="113.8">DQ13</text>
<text x="122.5" y="108.8">CLK</text>
<text x="122.5" y="111.3">CKE</text>
<text x="14.5" y="115.4">[2]</text>
<text x="14.5" y="117.9">[2]</text>
<text x="19.9" y="115.4">P614</text>
<text x="19.9" y="117.9">P615</text>
<text x="38.7" y="116.4">DQ14</text>
<text x="38.7" y="118.9">DQ15</text>
<text x="14.5" y="120.5">[2]</text>
<text x="19.9" y="120.5">PA08</text>
<text x="14.5" y="128.1">[2]</text>
<text x="14.5" y="130.6">[2]</text>
<text x="19.9" y="128.1">PA09</text>
<text x="19.9" y="130.6">P115</text>
<text x="38.7" y="126.5">CLK</text>
<text x="38.7" y="129.1">CS#</text>
<text x="38.7" y="131.6">RAS#</text>
<text x="14.5" y="133.2">[2]</text>
<text x="14.5" y="135.7">[2]</text>
<text x="19.9" y="133.2">P908</text>
<text x="19.9" y="135.7">P909</text>
<text x="38.7" y="134.2">CAS#</text>
<text x="38.7" y="136.7">WE#</text>
<text x="14.5" y="138.3">[2]</text>
<text x="19.9" y="138.3">P114</text>
</g>
<g font-size="2.3" fill="#000080">
<text x="71.2" y="22.4">NC</text>
<text x="58.5" y="25">R502</text>
<text x="71.2" y="25">NC</text>
<text x="142.3" y="42.8">U2</text>
<text x="200.7" y="50.4">C501</text>
<text x="200.7" y="52.9">10uF</text>
<text x="208.3" y="50.4">C502</text>
<text x="208.3" y="52.9">0.1uF</text>
<text x="215.9" y="50.4">C503</text>
<text x="215.9" y="52.9">0.1uF</text>
<text x="223.6" y="50.4">C504</text>
<text x="223.6" y="52.9">0.1uF</text>
<text x="231.2" y="50.4">C505</text>
<text x="231.2" y="52.9">0.1uF</text>
<text x="241.3" y="50.4">C506</text>
<text x="241.3" y="52.9">0.1uF</text>
<text x="249" y="50.4">C507</text>
<text x="249" y="52.9">0.1uF</text>
<text x="256.6" y="50.4">C508</text>
<text x="256.6" y="52.9">0.1uF</text>
<text x="94" y="83.4">R503</text>
<text x="106.7" y="83.4">R504</text>
<text x="94" y="85.9">10K</text>
<text x="106.7" y="85.9">10K</text>
<text x="142.3" y="139.3">W9825G6KB-6I</text>
</g>
<g font-size="2.3">
<text x="76.2" y="22.4">R0402</text>
<text x="76.2" y="25">R0402</text>
<text x="174.8" y="37.7">VCC</text>
<text x="137.6" y="45.2">H7</text>
<text x="137.6" y="47.8">H8</text>
<text x="166.9" y="47.8">E7</text>
<text x="166.9" y="45.2">A9</text>
<text x="138.1" y="50.3">J8</text>
<text x="138.1" y="52.8">J7</text>
<text x="166.9" y="52.8">A7</text>
<text x="166.9" y="50.3">J9</text>
<text x="138.1" y="55.4">J3</text>
<text x="138.1" y="57.9">J2</text>
<text x="166.9" y="55.4">B3</text>
<text x="166.9" y="57.9">C7</text>
<text x="200.7" y="58">C0402</text>
<text x="208.3" y="58">C0402</text>
<text x="215.9" y="58">C0402</text>
<text x="223.6" y="58">C0402</text>
<text x="231.2" y="58">C0402</text>
<text x="241.3" y="58">C0402</text>
<text x="249" y="58">C0402</text>
<text x="256.6" y="58">C0402</text>
<text x="137.6" y="65.5">H1</text>
<text x="137.6" y="60.5">H3</text>
<text x="137.6" y="63">H2</text>
<text x="166.9" y="60.5">D3</text>
<text x="166.9" y="65.5">A8</text>
<text x="200.7" y="60.5">10V</text>
<text x="208.3" y="60.5">50V</text>
<text x="215.9" y="60.5">50V</text>
<text x="223.6" y="60.5">50V</text>
<text x="231.2" y="60.5">50V</text>
<text x="241.3" y="60.5">50V</text>
<text x="249" y="60.5">50V</text>
<text x="256.6" y="60.5">50V</text>
<text x="88.4" y="68.2">VCC</text>
<text x="137.5" y="68.1">G3</text>
<text x="137.6" y="70.6">H9</text>
<text x="166.9" y="68.1">B9</text>
<text x="166.9" y="70.6">B8</text>
<text x="198.4" y="70.7">VSS</text>
<text x="137.5" y="75.7">G1</text>
<text x="137.5" y="73.2">G2</text>
<text x="166.9" y="73.2">C9</text>
<text x="166.9" y="75.7">C8</text>
<text x="137.5" y="80.8">G7</text>
<text x="137.5" y="83.3">G8</text>
<text x="166.9" y="78.2">D9</text>
<text x="166.9" y="80.8">D8</text>
<text x="166.9" y="83.3">E9</text>
<text x="94" y="88.5">R0402</text>
<text x="106.7" y="88.5">R0402</text>
<text x="137.8" y="88.4">F8</text>
<text x="166.9" y="85.9">E1</text>
<text x="166.9" y="88.4">D2</text>
<text x="137.8" y="90.9">F7</text>
<text x="137.8" y="93.5">F9</text>
<text x="166.9" y="90.9">D1</text>
<text x="166.9" y="93.5">C2</text>
<text x="137.5" y="96">G9</text>
<text x="137.7" y="101.1">E8</text>
<text x="166.9" y="96">C1</text>
<text x="166.9" y="98.6">B2</text>
<text x="166.9" y="101.1">B1</text>
<text x="137.8" y="103.6">F1</text>
<text x="166.9" y="103.6">A2</text>
<text x="137.8" y="111.3">F3</text>
<text x="137.8" y="108.7">F2</text>
<text x="137.7" y="116.3">A3</text>
<text x="137.7" y="118.9">B7</text>
<text x="166.9" y="116.3">E2</text>
<text x="137.6" y="121.4">C3</text>
<text x="137.6" y="124">D7</text>
<text x="137.7" y="129">E3</text>
<text x="137.7" y="126.5">A1</text>
<text x="138.1" y="131.6">J1</text>
<text x="127.3" y="141.8">VSS</text>
<text x="238.8" y="177.4">东莞野火电子技术有限公司</text>
<text x="238.8" y="182.5">瑞萨电子 www.renesas.com</text>
<text x="226.1" y="190.1">瑞萨CPKCOR-RA8x1x 核心板原理图 EBF410409</text>
<text x="218.7" y="194.6">Size</text>
<text x="219.8" y="197.4">A4</text>
<text x="249.7" y="197.4">SDRAM</text>
<text x="283" y="194.6">Rev</text>
<text x="283.8" y="197.9">V2.0</text>
<text x="219.2" y="202.3">Date: 2024年03月11日</text>
<text x="219.2" y="202.3">Date:</text>
<text x="266.8" y="202.3">Sheet</text>
<text x="274.4" y="202.3">5</text>
<text x="279.2" y="202.3">of</text>
<text x="283.8" y="202.3">11</text>
</g>
<g font-size="2.3" fill="#004080">
<text x="143.6" y="46.8">A0</text>
<text x="157.8" y="46.8">VDD1</text>
<text x="143.6" y="49.4">A1</text>
<text x="143.6" y="51.9">A2</text>
<text x="157.8" y="51.9">VDD3</text>
<text x="157.8" y="49.4">VDD2</text>
<text x="143.6" y="57">A4</text>
<text x="143.6" y="59.5">A5</text>
<text x="143.6" y="54.4">A3</text>
<text x="156" y="57">VDDQ2</text>
<text x="156" y="54.4">VDDQ1</text>
<text x="156" y="59.5">VDDQ3</text>
<text x="143.6" y="62.1">A6</text>
<text x="143.6" y="64.6">A7</text>
<text x="156" y="62.1">VDDQ4</text>
<text x="143.6" y="69.7">A9</text>
<text x="143.6" y="67.1">A8</text>
<text x="159.2" y="67.1">DQ0</text>
<text x="159.2" y="69.7">DQ1</text>
<text x="143.6" y="77.3">A12</text>
<text x="143.6" y="72.2">A10</text>
<text x="143.6" y="74.8">A11</text>
<text x="159.2" y="72.2">DQ2</text>
<text x="159.2" y="74.8">DQ3</text>
<text x="159.2" y="77.3">DQ4</text>
<text x="143.6" y="82.4">BA0</text>
<text x="159.2" y="79.8">DQ5</text>
<text x="159.2" y="82.4">DQ6</text>
<text x="143.6" y="84.9">BA1</text>
<text x="159.2" y="84.9">DQ7</text>
<text x="159.2" y="87.5">DQ8</text>
<text x="143.6" y="92.5">CAS</text>
<text x="143.6" y="90">RAS</text>
<text x="143.6" y="95.1">WE</text>
<text x="157.9" y="92.5">DQ10</text>
<text x="157.9" y="95.1">DQ11</text>
<text x="159.2" y="90">DQ9</text>
<text x="143.6" y="97.6">CS</text>
<text x="157.9" y="97.6">DQ12</text>
<text x="157.9" y="100.2">DQ13</text>
<text x="143.6" y="105.2">UDQM</text>
<text x="143.6" y="102.7">LDQM</text>
<text x="157.9" y="102.7">DQ14</text>
<text x="157.9" y="105.2">DQ15</text>
<text x="143.6" y="112.9">CKE</text>
<text x="143.6" y="110.3">CLK</text>
<text x="143.6" y="117.9">VSSQ1</text>
<text x="156.5" y="117.9">NC_E2</text>
<text x="143.6" y="120.5">VSSQ2</text>
<text x="143.6" y="123">VSSQ3</text>
<text x="143.6" y="125.6">VSSQ4</text>
<text x="143.6" y="130.6">VSS2</text>
<text x="143.6" y="128.1">VSS1</text>
<text x="143.6" y="133.2">VSS3</text>
</g>
<g font-size="1.8">
<text x="31.7" y="1.9">5</text>
<text x="90.1" y="1.9">4</text>
<text x="148.5" y="1.9">3</text>
<text x="206.8" y="1.9">2</text>
<text x="265.2" y="1.9">1</text>
<text x=".7" y="29.8">D</text>
<text x="295.1" y="29.8">D</text>
<text x=".7" y="80.9">C</text>
<text x="295.1" y="80.9">C</text>
<text x=".7" y="132.1">B</text>
<text x="295.1" y="132.1">B</text>
<text x=".7" y="183.3">A</text>
<text x="295.1" y="183.3">A</text>
<text x="31.7" y="209.2">5</text>
<text x="90.1" y="209.2">4</text>
<text x="148.5" y="209.2">3</text>
<text x="206.8" y="209.2">2</text>
<text x="265.2" y="209.2">1</text>
</g>
</svg>
